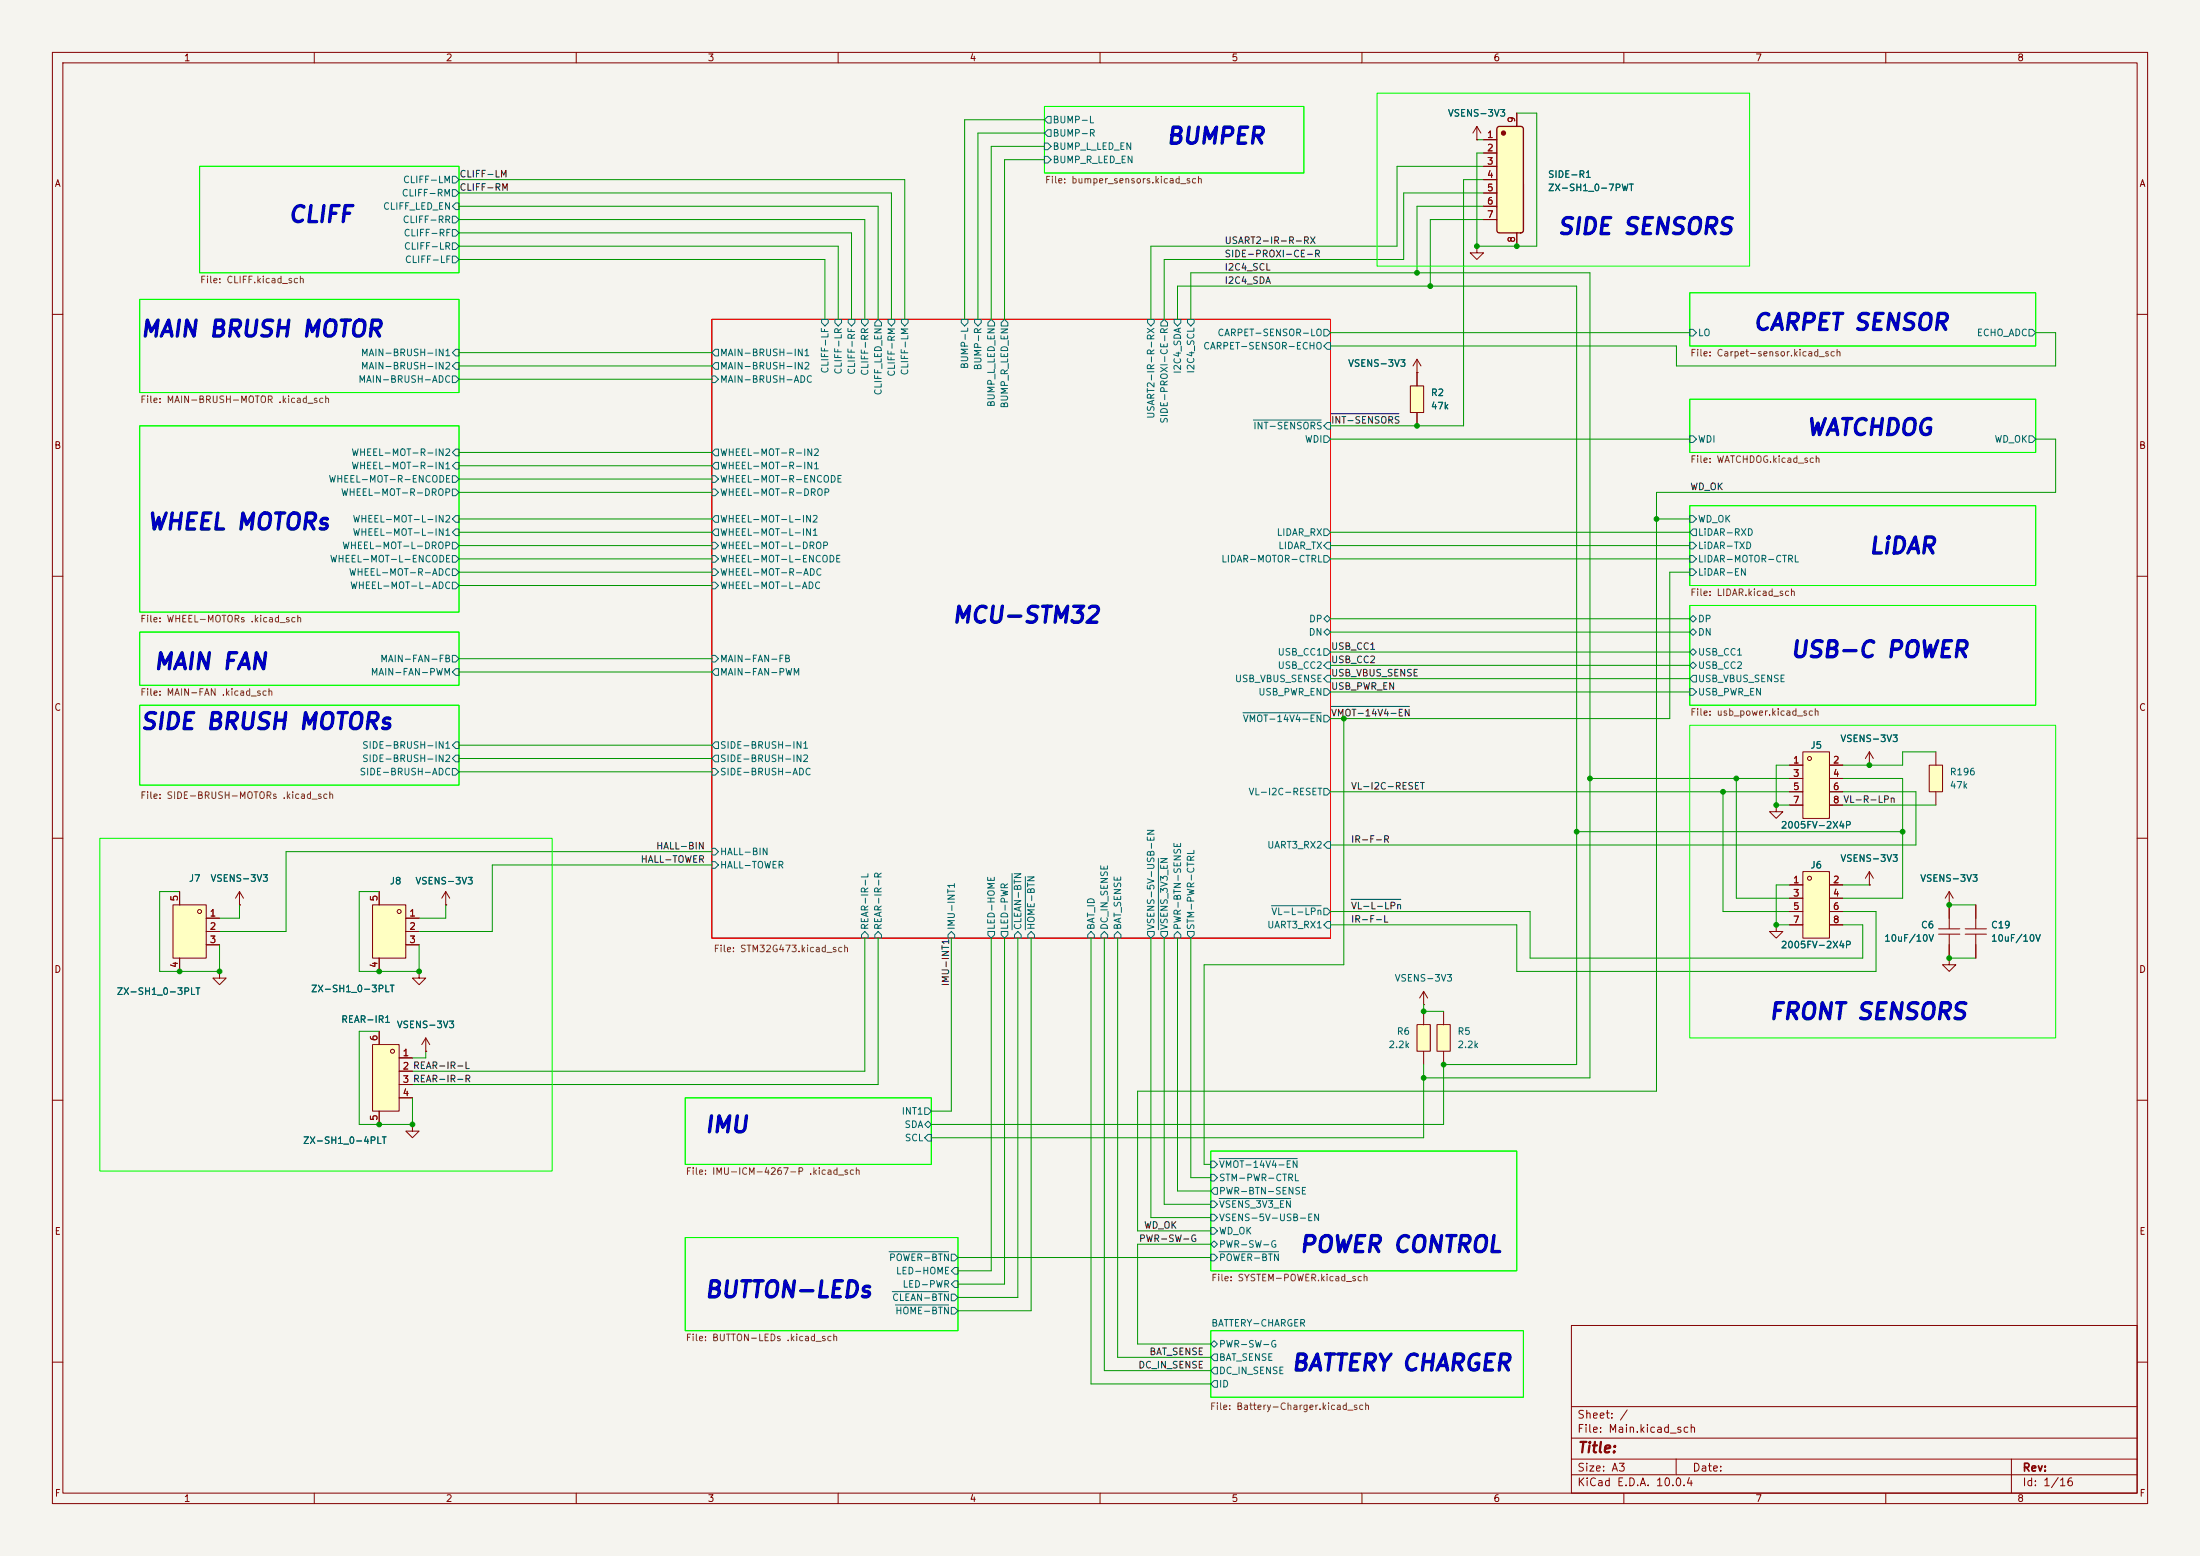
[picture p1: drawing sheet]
<svg xmlns="http://www.w3.org/2000/svg" width="420mm" height="297mm" viewBox="0 0 420 297" stroke-linecap="round" stroke-linejoin="round" font-family="sans-serif">
<path d="M0 0h420v297h-420z" fill="#f5f4ef" stroke="#f5f4ef" stroke-width=".19"/>
<g fill="none" stroke="#840000" stroke-width=".19">
<path d="M10 10h400v277h-400zM12 12h396v273h-396zM60 10v2M110 10v2M160 10v2M210 10v2M260 10v2M310 10v2M360 10v2M10 60h2M408 60h2M10 110h2"/>
<path d="M408 110h2M10 160h2M408 160h2M10 210h2M408 210h2M300 253h108v32h-108zM10 260h2M300 278.5h108M300 274.5h108M300 268.5h108M320 278.5v3M384 278.5v6.5"/>
<path d="M408 260h2M60 285v2M110 285v2M160 285v2M210 285v2M260 285v2M300 281.5h108M310 285v2M360 285v2"/>
</g>
<g fill="none" stroke="#0f0" stroke-width=".19">
<path d="M38.1 31.8h49.5v20.3h-49.5zM199.4 20.3h49.5v12.7h-49.5zM26.7 57.2h60.9v17.7h-60.9zM322.6 55.9h66v10.1h-66zM322.6 76.2h66v10.2h-66zM26.7 81.3h60.9v35.5h-60.9zM322.6 96.5h66v15.3h-66zM322.6 115.6h66v19h-66zM26.7 134.6h60.9v15.3h-60.9zM26.7 120.7h60.9v10.1h-60.9zM130.8 209.6h47v12.6h-47zM231.1 219.7h58.5v22.9h-58.5z"/>
<path d="M130.8 236.2h52.1v17.8h-52.1zM231.1 254h59.7v12.7h-59.7z"/>
</g>
<path d="M135.9 61h118.1v118.1h-118.1z" fill="none" stroke="#f00" stroke-width=".19"/>
<g fill="none" stroke="#006464" stroke-width=".19">
<path d="M86.4 33.7h.6l.6 .6-.6 .6h-.6zM86.4 36.2h.6l.6 .6-.6 .7h-.6zM87 38.7h.6v1.3h-.6l-.6-.6zM199.4 29.8h.6l.7 .7-.7 .6h-.6zM199.4 27.3h.6l.7 .6-.7 .7h-.6zM200 24.8h.7v1.2h-.7l-.6-.6zM200 22.2h.7v1.3h-.7l-.6-.6zM86.4 48.9h.6l.6 .6-.6 .7h-.6zM86.4 46.4h.6l.6 .6-.6 .6h-.6zM86.4 43.8h.6l.6 .7-.6 .6h-.6zM86.4 41.3h.6l.6 .6-.6 .6h-.6zM86.4 71.8h.6l.6 .6-.6 .6h-.6z"/>
<path d="M87 66.7h.6v1.2h-.6l-.6-.6zM87 69.2h.6v1.3h-.6l-.6-.6zM135.9 71.8h.6l.7 .6-.7 .6h-.6zM136.5 66.7h.7v1.2h-.7l-.6-.6zM136.5 69.2h.7v1.3h-.7l-.6-.6zM156.8 61h1.3v.6l-.6 .6-.7-.6zM159.4 61h1.3v.6l-.7 .6-.6-.6zM161.9 61h1.3v.6l-.6 .6-.7-.6zM164.5 61h1.2v.6l-.6 .6-.6-.6zM167.6 61l.7 .6v.6h-1.3v-.6zM169.5 61h1.3v.6l-.6 .6-.7-.6zM172.1 61h1.3v.6l-.7 .6-.6-.6z"/>
<path d="M183.5 61h1.3v.6l-.7 .6-.6-.6zM186.1 61h1.2v.6l-.6 .6-.6-.6zM189.2 61l.7 .6v.6h-1.3v-.6zM191.8 61l.6 .6v.6h-1.3v-.6zM219.1 61h1.2v.6l-.6 .6-.6-.6zM222.2 61l.7 .6v.6h-1.3v-.6zM224.2 61h1.2v.6l-.6 .6-.6-.6zM226.7 61h1.3v.6l-.7 .6-.6-.6zM252.7 62.9h.7l.6 .6-.6 .6h-.7zM253.4 65.4h.6v1.3h-.6l-.7-.7zM322.6 62.9h.6l.6 .6-.6 .6h-.6zM387.3 62.9h.7l.6 .6-.6 .6h-.7z"/>
<path d="M86.4 90.8h.6l.6 .6-.6 .7h-.6zM86.4 93.3h.6l.6 .7-.6 .6h-.6zM87 85.7h.6v1.3h-.6l-.6-.6zM87 88.3h.6v1.2h-.6l-.6-.6zM87 98.4h.6v1.3h-.6l-.6-.6zM135.9 90.8h.6l.7 .6-.7 .7h-.6zM135.9 93.3h.6l.7 .7-.7 .6h-.6zM136.5 85.7h.7v1.3h-.7l-.6-.6zM136.5 88.3h.7v1.2h-.7l-.6-.6zM136.5 98.4h.7v1.3h-.7l-.6-.6zM239.3 80.2h12.9M252.7 83.2h.7l.6 .6-.6 .7h-.7z"/>
<path d="M253.4 80.6h.6v1.3h-.6l-.7-.6zM322.6 83.2h.6l.6 .6-.6 .7h-.6zM322.6 98.4h.6l.6 .7-.6 .6h-.6zM387.3 83.2h.7l.6 .6-.6 .7h-.7zM86.4 106h.6l.6 .7-.6 .6h-.6zM86.4 108.6h.6l.6 .6-.6 .7h-.6zM86.4 111.1h.6l.6 .7-.6 .6h-.6zM86.4 103.5h.6l.6 .6-.6 .7h-.6zM87 101h.6v1.2h-.6l-.6-.6zM135.9 106h.6l.7 .7-.7 .6h-.6zM135.9 108.6h.6l.7 .6-.7 .7h-.6zM135.9 111.1h.6l.7 .7-.7 .6h-.6z"/>
<path d="M135.9 103.5h.6l.7 .6-.7 .7h-.6zM136.5 101h.7v1.2h-.7l-.6-.6zM252.7 106h.7l.6 .7-.6 .6h-.7zM252.7 101h.7l.6 .6-.6 .6h-.7zM252.7 118.1l.7-.6 .6 .6-.6 .6zM253.4 103.5h.6v1.3h-.6l-.7-.7zM322.6 118.1l.6-.6 .6 .6-.6 .6zM322.6 106h.6l.6 .7-.6 .6h-.6zM322.6 103.5h.6l.6 .6-.6 .7h-.6zM322.6 108.6h.6l.6 .6-.6 .7h-.6zM323.2 101h.6v1.2h-.6l-.6-.6zM86.4 125.1h.6l.6 .6-.6 .7h-.6z"/>
<path d="M87 127.6h.6v1.3h-.6l-.6-.6zM135.9 125.1h.6l.7 .6-.7 .7h-.6zM136.5 127.6h.7v1.3h-.7l-.6-.6zM237.3 136.1h14.9M252.7 136.5h.7l.6 .7-.6 .6h-.7zM252.7 120.7l.7-.7 .6 .7-.6 .6zM252.7 131.4h.7l.6 .7-.6 .6h-.7zM252.7 123.8h.7l.6 .7-.6 .6h-.7zM253.4 128.9h.6v1.3h-.6l-.7-.7zM253.4 126.4h.6v1.2h-.6l-.7-.6zM322.6 124.5l.6-.7 .6 .7-.6 .6zM322.6 131.4h.6l.6 .7-.6 .6h-.6z"/>
<path d="M322.6 120.7l.6-.7 .6 .7-.6 .6zM323.2 126.4l.6 .6-.6 .6-.6-.6zM323.2 128.9h.6v1.3h-.6l-.6-.7zM86.4 146.7h.6l.6 .6-.6 .7h-.6zM87 141.6h.6v1.3h-.6l-.6-.7zM87 144.1h.6v1.3h-.6l-.6-.6zM135.9 146.7h.6l.7 .6-.7 .7h-.6zM136.5 141.6h.7v1.3h-.7l-.6-.7zM136.5 144.1h.7v1.3h-.7l-.6-.6zM252.7 150.5h.7l.6 .6-.6 .7h-.7zM135.9 161.9h.6l.7 .7-.7 .6h-.6zM135.9 164.5h.6l.7 .6-.7 .6h-.6z"/>
<path d="M165.1 177.8l.6 .6v.7h-1.2v-.7zM167.6 177.8l.7 .6v.7h-1.3v-.7zM181.6 177.8l.6 .6v.7h-1.2v-.7zM188.6 177.8h1.3v.6l-.7 .7-.6-.7zM191.1 177.8h1.3v.6l-.6 .7-.7-.7zM193.2 166.7v10.8M194.3 177.8l.6 .6v.7h-1.2v-.7zM195.7 167.3v10.2M196.8 177.8l.7 .6v.7h-1.3v-.7zM208.3 177.8l.6 .6v.7h-1.3v-.7zM210.8 177.8l.7 .6v.7h-1.3v-.7zM213.4 177.8l.6 .6v.7h-1.3v-.7z"/>
<path d="M219.1 177.8h1.2v.6l-.6 .7-.6-.7zM221.1 163.8v13.7M221.6 177.8h1.3v.6l-.7 .7-.6-.7zM224.8 177.8l.6 .6v.7h-1.2v-.7zM226.7 177.8h1.3v.6l-.7 .7-.6-.7zM242.7 172.9h9.5M252.7 173.4h.7l.6 .6-.6 .6h-.7zM253.4 175.9h.6v1.3h-.6l-.7-.7zM253.4 160.7h.6v1.2h-.6l-.7-.6zM176.5 211.5h.7l.6 .6-.6 .6h-.7zM176.5 214.6l.7-.6 .6 .6-.6 .7zM177.2 216.5h.6v1.3h-.6l-.7-.6z"/>
<path d="M169.7 238.9h11.4M181.6 239.4h.6l.7 .6-.7 .7h-.6zM231.1 239.4h.7l.6 .6-.6 .7h-.7zM231.1 224.2h.7l.6 .6-.6 .6h-.7zM231.1 221.6h.7l.6 .6-.6 .7h-.7zM231.1 229.2h.7l.6 .7-.6 .6h-.7zM231.1 231.8h.7l.6 .6-.6 .6h-.7zM231.1 237.5l.7-.6 .6 .6-.6 .6zM231.1 234.3h.7l.6 .6-.6 .7h-.7zM231.8 226.7h.6v1.3h-.6l-.7-.7zM232.7 238.9h11.4M232.7 221.1h15"/>
<path d="M232.7 228.8h13.7M170.3 246.5h10.8M170.9 249.1h10.2M181.6 249.6h.6l.7 .6-.7 .6h-.6zM181.6 247h.6l.7 .6-.7 .7h-.6zM182.2 241.9h.7v1.3h-.7l-.6-.6zM182.2 244.5h.7v1.2h-.7l-.6-.6zM231.1 256.5l.7-.6 .6 .6-.6 .7zM231.8 258.4h.6v1.3h-.6l-.7-.6zM231.8 263.5h.6v1.3h-.6l-.7-.6zM231.8 261h.6v1.3h-.6l-.7-.7z"/>
</g>
<path d="M71.1 199.4h5.1v12.7h-5.1z" fill="#ffffc2"/>
<g fill="none" stroke="#840000" stroke-width=".19">
<path d="M71.1 199.4h5.1v12.7h-5.1zM72.4 196.9v2.5M72.4 212.1v2.5M76.2 201.9h2.5M76.2 204.5h2.5M76.2 207h2.5M76.2 209.6h2.5"/>
<circle cx="74.9" cy="200.7" r=".38"/>
</g>
<path d="M274.3 195.6h2.6v5.1h-2.6z" fill="#ffffc2"/>
<g fill="none" stroke="#840000" stroke-width=".19">
<path d="M45.7 172.7h.1M45.7 170.2l-.7 1.3M45.7 170.2l.8 1.3M45.7 170.2v2.5M85.1 172.7h.1M85.1 170.2l-.8 1.3M85.1 170.2l.8 1.3M85.1 170.2v2.5M271.8 191.8h.1M271.8 189.2l-.8 1.3M271.8 189.2l.7 1.3M271.8 189.2v2.6"/>
<path d="M274.3 195.6h2.6v5.1h-2.6zM275.6 193v2.6M275.6 200.7v2.5"/>
</g>
<path d="M33 172.7h6.4v10.2h-6.4z" fill="#ffffc2"/>
<g fill="none" stroke="#840000" stroke-width=".19">
<path d="M33 172.7h6.4v10.2h-6.4zM34.3 170.2v2.5M39.4 175.3h2.5M39.4 177.8h2.5M339.1 176.5v1.3h1.3l-1.3 1.3-1.3-1.3h1.3M339.1 176.5h.1M34.3 182.9v2.5M39.4 180.3h2.5"/>
<circle cx="38.1" cy="174" r=".38"/>
</g>
<path d="M269.2 73.7h2.6v5h-2.6z" fill="#ffffc2"/>
<path d="M269.2 73.7h2.6v5h-2.6zM270.5 71.1v2.6M270.5 78.7v2.6M339.1 153.7v1.2h1.3l-1.3 1.3-1.3-1.3h1.3M339.1 153.7h.1M41.9 185.4v1.3h1.3l-1.3 1.3-1.3-1.3h1.3M41.9 185.4h.1" fill="none" stroke="#840000" stroke-width=".19"/>
<path d="M344.2 143.5h5v12.7h-5z" fill="#ffffc2"/>
<g fill="none" stroke="#840000" stroke-width=".19">
<path d="M341.6 146.1h2.6M341.6 148.6h2.6M341.6 151.1h2.6M341.6 153.7h2.6M344.2 143.5h5v12.7h-5zM349.2 146.1h2.6M349.2 148.6h2.6M349.2 151.1h2.6M349.2 153.7h2.6"/>
<circle cx="345.4" cy="144.8" r=".38"/>
</g>
<path d="M71.1 172.7h6.4v10.2h-6.4z" fill="#ffffc2"/>
<g fill="none" stroke="#840000" stroke-width=".19">
<path d="M356.9 146.1h.1M356.9 143.5l-.8 1.3M356.9 143.5l.7 1.3M356.9 143.5v2.6M71.1 172.7h6.4v10.2h-6.4zM72.4 170.2v2.5M77.5 175.3h2.5M77.5 177.8h2.5M72.4 182.9v2.5M77.5 180.3h2.5"/>
<circle cx="76.2" cy="174" r=".38"/>
</g>
<path d="M344.2 166.4h5v12.7h-5z" fill="#ffffc2"/>
<g fill="none" stroke="#840000" stroke-width=".19">
<path d="M341.6 168.9h2.6M341.6 171.5h2.6M341.6 174h2.6M341.6 176.5h2.6M344.2 166.4h5v12.7h-5zM349.2 168.9h2.6M349.2 171.5h2.6M349.2 174h2.6M349.2 176.5h2.6M356.9 168.9h.1M356.9 166.4l-.8 1.2M356.9 166.4l.7 1.2"/>
<path d="M356.9 166.4v2.5M375.2 177.3h4M375.2 178.3h4M377.2 172.7v4.6M377.2 178.3v4.6"/>
<circle cx="345.4" cy="167.6" r=".38"/>
</g>
<path d="M285.9 24.3l.3-.2h4.1l.3 .1 .2 .3v19.4a.51 .51 0 0 1-.5 .6h-4l-.3-.1-.2-.4-.1-19.4z" fill="#ffffc2"/>
<circle cx="287" cy="25.4" r=".38" fill="#840000" stroke="#840000" stroke-width=".25"/>
<path d="M285.9 24.3l.3-.2h4.1l.3 .1 .2 .3v19.4a.51 .51 0 0 1-.5 .6h-4l-.3-.1-.2-.4-.1-19.4z" fill="none" stroke="#840000" stroke-width=".25"/>
<g fill="none" stroke="#840000" stroke-width=".19">
<path d="M281.9 26.7h.1M281.9 24.1l-.7 1.3M281.9 24.1l.8 1.3M281.9 24.1v2.6M283.2 26.7h2.5M283.2 29.2h2.5M283.2 31.8h2.5M283.2 34.3h2.5M283.2 36.8h2.5M283.2 39.4h2.5M289.6 21.6v2.5M283.2 41.9h2.5"/>
<path d="M289.6 44.5v2.5M270.5 71.1h.1M270.5 68.6l-.8 1.3M270.5 68.6l.8 1.3M270.5 68.6v2.5M80 185.4v1.3h1.3l-1.3 1.3-1.3-1.3h1.3M80 185.4h.1"/>
</g>
<path d="M270.5 195.6h2.5v5.1h-2.5z" fill="#ffffc2"/>
<g fill="none" stroke="#840000" stroke-width=".19">
<path d="M281.9 47v1.3h1.3l-1.3 1.2-1.2-1.2h1.2M281.9 47h.1M370.1 177.3h4M370.1 178.3h4M372.1 172.7v4.6M372.1 178.3v4.6M81.3 198.1l-.8 1.3M81.3 198.1l.7 1.3M81.3 198.1v2.6M270.5 195.6h2.5v5.1h-2.5zM271.8 193v2.6M372.1 182.9v1.3h1.3l-1.3 1.2-1.3-1.2h1.3"/>
<path d="M372.1 182.9h.1M78.7 214.6v1.3h1.3l-1.3 1.3-1.2-1.3h1.2M78.7 214.6h.1M81.3 200.7h.1M271.8 200.7v2.5"/>
</g>
<path d="M368.3 146.1h2.5v5h-2.5z" fill="#ffffc2"/>
<g fill="none" stroke="#840000" stroke-width=".19">
<path d="M281.9 26.7h.1M283.2 26.7h2.5M283.2 29.2h2.5M283.2 31.8h2.5M283.2 34.3h2.5M283.2 36.8h2.5M283.2 39.4h2.5M289.6 21.6v2.5M281.9 47h.1M283.2 41.9h2.5M289.6 44.5v2.5M270.5 71.1h.1"/>
<path d="M270.5 71.1v2.6M270.5 78.7v2.6M339.1 153.7h.1M341.6 146.1h2.6M341.6 148.6h2.6M341.6 151.1h2.6M341.6 153.7h2.6M349.2 146.1h2.6M349.2 148.6h2.6M349.2 151.1h2.6M349.2 153.7h2.6M356.9 146.1h.1"/>
<path d="M368.3 146.1h2.5v5h-2.5zM369.6 143.5v2.6M369.6 151.1v2.6M34.3 170.2v2.5M39.4 175.3h2.5M39.4 177.8h2.5M45.7 172.7h.1M72.4 170.2v2.5M77.5 175.3h2.5M77.5 177.8h2.5M85.1 172.7h.1M339.1 176.5h.1"/>
<path d="M341.6 168.9h2.6M341.6 171.5h2.6M341.6 174h2.6M341.6 176.5h2.6M349.2 168.9h2.6M349.2 171.5h2.6M349.2 174h2.6M349.2 176.5h2.6M356.9 168.9h.1M372.1 172.7h.1M372.1 170.2l-.8 1.3M372.1 170.2l.8 1.3"/>
<path d="M372.1 170.2v5.1M377.2 172.7v2.6M34.3 182.9v2.5M39.4 180.3h2.5M41.9 185.4h.1M72.4 182.9v2.5M72.4 196.9v2.5M77.5 180.3h2.5M80 185.4h.1M372.1 182.9h.1M372.1 180.3v2.6M377.2 180.3v2.6"/>
<path d="M72.4 212.1v2.5M76.2 201.9h2.5M76.2 204.5h2.5M76.2 207h2.5M76.2 209.6h2.5M78.7 214.6h.1M81.3 200.7h.1"/>
</g>
<path d="M254.1 79h13M254.1 134.8h15M257.9 171.7h9.5" fill="none" stroke="#0f0f0f" stroke-width=".19"/>
<g fill="none" stroke="#009600" stroke-width=".19">
<path d="M87.6 39.4h80v21.6M87.6 36.8h82.6v24.2M87.6 34.3h85.1v26.7M199.4 30.5h-7.6v30.5M199.4 27.9h-10.2v33.1M199.4 25.4h-12.7v35.6M199.4 22.9h-15.3v38.1M281.9 26.7h1.3M283.2 36.8h-15.2v12.7h-45.8v11.5M283.2 31.8h-16.5v15.2h-47v14M283.2 39.4h-12.7v12.7M283.2 34.3h-3.8v47h-25.4"/>
<path d="M289.6 21.6h3.8v25.4h-11.5v-17.8h1.3M87.6 49.5h69.9v11.5M87.6 47h72.4v14M87.6 41.9h77.5v19.1M87.6 44.5h75v16.5M283.2 41.9h-10.2v12.7M87.6 69.9h48.3M87.6 72.4h48.3M87.6 67.3h48.3M224.8 61v-6.4h76.2v148.6h-25.4v11.4h-97.8M227.3 61v-8.9h76.2v153.6h-31.7M254 63.5h68.6"/>
<path d="M388.6 63.5h3.8v6.4h-72.4v-3.9h-66M87.6 86.4h48.3M87.6 91.4h48.3M87.6 88.9h48.3M87.6 94h48.3M87.6 99.1h48.3M254 83.8h68.6M316.2 99.1h6.4M388.6 83.8h3.8v10.2h-76.2v114.3h-99v26.6h13.9M87.6 101.6h48.3M87.6 104.1h48.3M87.6 109.2h48.3"/>
<path d="M87.6 106.7h48.3M87.6 111.8h48.3M254 101.6h68.6M254 104.1h68.6M254 106.7h68.6M254 118.1h68.6M322.6 109.2h-3.8v28h-64.8M87.6 125.7h48.3M87.6 128.3h48.3M254 127h68.6M254 129.5h68.6M254 120.7h68.6"/>
<path d="M254 124.5h68.6M254 132.1h68.6M256.5 137.2v47h-26.6v38h1.2M87.6 147.3h48.3M87.6 142.2h48.3M87.6 144.8h48.3M254 151.1h87.6M301 158.8h62.2M303.5 148.6h38.1M328.9 151.1v22.9h12.7M331.5 148.6v22.9h10.1M341.6 146.1h-2.5v7.6h2.5"/>
<path d="M351.8 151.1h14v10.2h-111.8M351.8 153.7h17.8M351.8 148.6h11.4v22.9h-11.4M369.6 143.5h-6.4v2.6h-11.4M34.3 170.2h-3.8v15.2h11.4v-5.1M45.7 172.7v2.6h-3.8M72.4 170.2h-3.8v15.2h11.4v-5.1M85.1 172.7v2.6h-5.1M135.9 165.1h-41.9v12.7h-14M135.9 162.6h-81.3v15.2h-12.7M165.1 179.1v25.4h-86.4M167.6 179.1v27.9h-88.9"/>
<path d="M181.6 179.1v33h-3.8M189.2 179.1v63.5h-6.3M191.8 179.1v66h-8.9M194.3 179.1v68.5h-11.4M196.8 179.1v71.1h-13.9M208.3 179.1v85.1h22.8M210.8 179.1v82.5h20.3M213.4 179.1v80h17.7M219.7 179.1v53.3h11.4M222.2 179.1v50.8h8.9M224.8 179.1v48.2h6.3M227.3 179.1v45.7h3.8"/>
<path d="M254 174h38.1v8.9h63.5v-6.4h-3.8M341.6 168.9h-2.5v7.6h2.5M351.8 174h6.3v11.4h-68.5v-8.9h-35.6M351.8 168.9h5.1M372.1 172.7h5.1M72.4 196.9h-3.8v17.7h10.1v-5M271.8 191.8v1.2h3.8M372.1 182.9h5.1M81.3 200.7v1.2h-2.6M271.8 203.2v14h-94M231.1 237.5h-13.9v19h13.9M182.9 240h48.2"/>
</g>
<path d="M262.9 17.8h71.1v33h-71.1zM322.6 138.4h69.8v59.7h-69.8zM19 160h86.4v63.5h-86.4z" fill="none" stroke="#0f0" stroke-width=".19"/>
<g fill="#009600" stroke="#009600" stroke-width=".19">
<circle cx="80" cy="185.4" r=".46"/>
<circle cx="72.4" cy="185.4" r=".46"/>
<circle cx="270.5" cy="52.1" r=".46"/>
<circle cx="270.5" cy="81.3" r=".46"/>
<circle cx="72.4" cy="214.6" r=".46"/>
<circle cx="34.3" cy="185.4" r=".46"/>
<circle cx="41.9" cy="185.4" r=".46"/>
<circle cx="78.7" cy="214.6" r=".46"/>
<circle cx="316.2" cy="99.1" r=".46"/>
<circle cx="339.1" cy="176.5" r=".46"/>
<circle cx="356.9" cy="146.1" r=".46"/>
<circle cx="363.2" cy="158.8" r=".46"/>
<circle cx="372.1" cy="172.7" r=".46"/>
<circle cx="372.1" cy="182.9" r=".46"/>
<circle cx="271.8" cy="205.7" r=".46"/>
<circle cx="256.5" cy="137.2" r=".46"/>
<circle cx="271.8" cy="193" r=".46"/>
<circle cx="275.6" cy="203.2" r=".46"/>
<circle cx="303.5" cy="148.6" r=".46"/>
<circle cx="301" cy="158.8" r=".46"/>
<circle cx="281.9" cy="47" r=".46"/>
<circle cx="289.6" cy="47" r=".46"/>
<circle cx="273" cy="54.6" r=".46"/>
<circle cx="331.5" cy="148.6" r=".46"/>
<circle cx="339.1" cy="153.7" r=".46"/>
<circle cx="328.9" cy="151.1" r=".46"/>
</g>
<g font-size="3.1" fill="#0000c2">
<text x="222.4" y="28.2">BUMPER</text>
<text x="54.8" y="43.2">CLIFF</text>
<text x="297.1" y="45.5">SIDE SENSORS</text>
<text x="26.6" y="65.1">MAIN BRUSH MOTOR</text>
<text x="334.4" y="63.8">CARPET SENSOR</text>
<text x="344.6" y="83.9">WATCHDOG</text>
<text x="27.9" y="101.9">WHEEL MOTORs</text>
<text x="356.5" y="106.5">LiDAR</text>
<text x="181.5" y="119.7">MCU-STM32</text>
<text x="29.1" y="128.6">MAIN FAN</text>
<text x="341.6" y="126.3">USB-C POWER</text>
<text x="26.6" y="140">SIDE BRUSH MOTORs</text>
<text x="337.5" y="195.4">FRONT SENSORS</text>
<text x="134.3" y="217">IMU</text>
<text x="247.8" y="239.8">POWER CONTROL</text>
<text x="134.3" y="248.5">BUTTON-LEDs</text>
<text x="246.3" y="262.4">BATTERY CHARGER</text>
</g>
<text font-size="2" fill="#840000" x="301" y="277.8">Title:</text>
<g font-size="1.5" fill="#840000">
<text x="301" y="273.8">File: Main.kicad_sch</text>
<text x="301" y="271.1">Sheet: /</text>
<text x="301" y="281.2">Size: A3</text>
<text x="323" y="281.2">Date:</text>
<text x="386" y="281.2">Rev:</text>
<text x="301" y="284">KiCad E.D.A. 10.0.4</text>
<text x="386" y="284">Id: 1/16</text>
</g>
<g font-size="1.3" fill="#840000">
<text x="35" y="12">1</text>
<text x="85" y="12">2</text>
<text x="135" y="12">3</text>
<text x="185" y="12">4</text>
<text x="235" y="12">5</text>
<text x="285" y="12">6</text>
<text x="335" y="12">7</text>
<text x="385" y="12">8</text>
<text x="10.3" y="36">A</text>
<text x="408.3" y="36">A</text>
<text x="10.3" y="86">B</text>
<text x="408.2" y="86">B</text>
<text x="10.3" y="136">C</text>
<text x="408.2" y="136">C</text>
<text x="10.3" y="186">D</text>
<text x="408.2" y="186">D</text>
<text x="10.3" y="236">E</text>
<text x="408.3" y="236">E</text>
<text x="10.3" y="286">F</text>
<text x="35" y="287">1</text>
<text x="85" y="287">2</text>
<text x="135" y="287">3</text>
<text x="185" y="287">4</text>
<text x="235" y="287">5</text>
<text x="285" y="287">6</text>
<text x="335" y="287">7</text>
<text x="385" y="287">8</text>
<text x="408.3" y="286">F</text>
</g>
<g font-size="1.3" fill="#006464">
<text x="200.9" y="23.8">BUMP-L</text>
<text x="276.3" y="22.6">VSENS-3V3</text>
<text x="200.9" y="28.9">BUMP_L_LED_EN</text>
<text x="200.9" y="26.4">BUMP-R</text>
<text x="76.8" y="35.3">CLIFF-LM</text>
<text x="200.9" y="31.5">BUMP_R_LED_EN</text>
<text x="295.4" y="34.2">SIDE-R1</text>
<text x="73" y="40.3">CLIFF_LED_EN</text>
<text x="76.6" y="37.8">CLIFF-RM</text>
<text x="295.4" y="36.8">ZX-SH1_0-7PWT</text>
<text x="76.8" y="42.9">CLIFF-RR</text>
<text x="77" y="45.4">CLIFF-RF</text>
<text x="77" y="48">CLIFF-LR</text>
<text x="77.2" y="50.5">CLIFF-LF</text>
<text x="232.3" y="64.5">CARPET-SENSOR-LO</text>
<text x="324" y="64.5">LO</text>
<text x="377.3" y="64.5">ECHO_ADC</text>
<text x="68.8" y="68.3">MAIN-BRUSH-IN1</text>
<text x="68.8" y="70.8">MAIN-BRUSH-IN2</text>
<text x="137.4" y="68.3">MAIN-BRUSH-IN1</text>
<text x="137.4" y="70.8">MAIN-BRUSH-IN2</text>
<text x="158.5" y="71.4" transform="rotate(-90 158.5 71.4)">CLIFF-LF</text>
<text x="161" y="71.6" transform="rotate(-90 161 71.6)">CLIFF-LR</text>
<text x="163.5" y="71.6" transform="rotate(-90 163.5 71.6)">CLIFF-RF</text>
<text x="166.1" y="71.8" transform="rotate(-90 166.1 71.8)">CLIFF-RR</text>
<text x="171.2" y="72" transform="rotate(-90 171.2 72)">CLIFF-RM</text>
<text x="173.7" y="71.8" transform="rotate(-90 173.7 71.8)">CLIFF-LM</text>
<text x="185.1" y="70.5" transform="rotate(-90 185.1 70.5)">BUMP-L</text>
<text x="187.7" y="70.8" transform="rotate(-90 187.7 70.8)">BUMP-R</text>
<text x="225.8" y="71.5" transform="rotate(-90 225.8 71.5)">I2C4_SDA</text>
<text x="228.3" y="71.4" transform="rotate(-90 228.3 71.4)">I2C4_SCL</text>
<text x="229.6" y="67">CARPET-SENSOR-ECHO</text>
<text x="257.3" y="70.3">VSENS-3V3</text>
<text x="68.3" y="73.4">MAIN-BRUSH-ADC</text>
<text x="137.4" y="73.4">MAIN-BRUSH-ADC</text>
<text x="168.6" y="75.6" transform="rotate(-90 168.6 75.6)">CLIFF_LED_EN</text>
<text x="190.2" y="77.8" transform="rotate(-90 190.2 77.8)">BUMP_L_LED_EN</text>
<text x="273.1" y="75.9">R2</text>
<text x="192.7" y="78" transform="rotate(-90 192.7 78)">BUMP_R_LED_EN</text>
<text x="220.7" y="80" transform="rotate(-90 220.7 80)">USART2-IR-R-RX</text>
<text x="223.2" y="80.9" transform="rotate(-90 223.2 80.9)">SIDE-PROXI-CE-R</text>
<text x="239.2" y="82.3">INT-SENSORS</text>
<text x="273.1" y="78.4">47k</text>
<text x="67" y="87.3">WHEEL-MOT-R-IN2</text>
<text x="67" y="89.9">WHEEL-MOT-R-IN1</text>
<text x="137.4" y="87.3">WHEEL-MOT-R-IN2</text>
<text x="137.4" y="89.9">WHEEL-MOT-R-IN1</text>
<text x="249" y="84.8">WDI</text>
<text x="324" y="84.8">WDI</text>
<text x="380.7" y="84.8">WD_OK</text>
<text x="62.6" y="92.4">WHEEL-MOT-R-ENCODE</text>
<text x="65" y="95">WHEEL-MOT-R-DROP</text>
<text x="137.4" y="92.4">WHEEL-MOT-R-ENCODE</text>
<text x="137.4" y="95">WHEEL-MOT-R-DROP</text>
<text x="67.2" y="100">WHEEL-MOT-L-IN2</text>
<text x="137.4" y="100">WHEEL-MOT-L-IN2</text>
<text x="324" y="100">WD_OK</text>
<text x="62.9" y="107.7">WHEEL-MOT-L-ENCODE</text>
<text x="65.2" y="105.1">WHEEL-MOT-L-DROP</text>
<text x="67.2" y="102.6">WHEEL-MOT-L-IN1</text>
<text x="137.4" y="102.6">WHEEL-MOT-L-IN1</text>
<text x="137.4" y="107.7">WHEEL-MOT-L-ENCODE</text>
<text x="137.4" y="105.1">WHEEL-MOT-L-DROP</text>
<text x="233" y="107.7">LIDAR-MOTOR-CTRL</text>
<text x="243.6" y="102.6">LIDAR_RX</text>
<text x="243.9" y="105.1">LIDAR_TX</text>
<text x="324" y="107.7">LIDAR-MOTOR-CTRL</text>
<text x="324" y="102.6">LiDAR-RXD</text>
<text x="324" y="105.1">LiDAR-TXD</text>
<text x="66.5" y="110.2">WHEEL-MOT-R-ADC</text>
<text x="66.7" y="112.7">WHEEL-MOT-L-ADC</text>
<text x="137.4" y="110.2">WHEEL-MOT-R-ADC</text>
<text x="137.4" y="112.7">WHEEL-MOT-L-ADC</text>
<text x="324" y="110.2">LiDAR-EN</text>
<text x="249.8" y="119.1">DP</text>
<text x="324" y="119.1">DP</text>
<text x="243.8" y="125.4">USB_CC1</text>
<text x="249.7" y="121.6">DN</text>
<text x="324" y="125.4">USB_CC1</text>
<text x="324" y="121.6">DN</text>
<text x="70.7" y="129.2">MAIN-FAN-PWM</text>
<text x="72.5" y="126.7">MAIN-FAN-FB</text>
<text x="137.4" y="129.2">MAIN-FAN-PWM</text>
<text x="137.4" y="126.7">MAIN-FAN-FB</text>
<text x="235.6" y="130.5">USB_VBUS_SENSE</text>
<text x="243.8" y="128">USB_CC2</text>
<text x="324" y="128">USB_CC2</text>
<text x="324" y="130.5">USB_VBUS_SENSE</text>
<text x="240.1" y="133.1">USB_PWR_EN</text>
<text x="324" y="133.1">USB_PWR_EN</text>
<text x="69" y="143.2">SIDE-BRUSH-IN1</text>
<text x="137.4" y="143.2">SIDE-BRUSH-IN1</text>
<text x="237.2" y="138.1">VMOT-14V4-EN</text>
<text x="345.5" y="143.2">J5</text>
<text x="351.2" y="141.9">VSENS-3V3</text>
<text x="68.5" y="148.3">SIDE-BRUSH-ADC</text>
<text x="69" y="145.8">SIDE-BRUSH-IN2</text>
<text x="137.4" y="148.3">SIDE-BRUSH-ADC</text>
<text x="137.4" y="145.8">SIDE-BRUSH-IN2</text>
<text x="372.1" y="148.3">R196</text>
<text x="238.2" y="152.1">VL-I2C-RESET</text>
<text x="372.1" y="150.8">47k</text>
<text x="339.9" y="158.5">2005FV-2X4P</text>
<text x="137.4" y="163.5">HALL-BIN</text>
<text x="137.4" y="166.1">HALL-TOWER</text>
<text x="241.8" y="162.3">UART3_RX2</text>
<text x="345.5" y="166.1">J6</text>
<text x="351.2" y="164.8">VSENS-3V3</text>
<text x="36" y="168.6">J7</text>
<text x="40.1" y="168.6">VSENS-3V3</text>
<text x="74.3" y="169.1">J8</text>
<text x="79.2" y="169.1">VSENS-3V3</text>
<text x="366.5" y="168.6">VSENS-3V3</text>
<text x="166.1" y="177.6" transform="rotate(-90 166.1 177.6)">REAR-IR-L</text>
<text x="168.6" y="177.6" transform="rotate(-90 168.6 177.6)">REAR-IR-R</text>
<text x="182.6" y="177.6" transform="rotate(-90 182.6 177.6)">IMU-INT1</text>
<text x="190.2" y="177.6" transform="rotate(-90 190.2 177.6)">LED-HOME</text>
<text x="192.7" y="177.6" transform="rotate(-90 192.7 177.6)">LED-PWR</text>
<text x="195.3" y="177.6" transform="rotate(-90 195.3 177.6)">CLEAN-BTN</text>
<text x="197.8" y="177.6" transform="rotate(-90 197.8 177.6)">HOME-BTN</text>
<text x="209.3" y="177.6" transform="rotate(-90 209.3 177.6)">BAT_ID</text>
<text x="211.8" y="177.6" transform="rotate(-90 211.8 177.6)">DC_IN_SENSE</text>
<text x="214.3" y="177.6" transform="rotate(-90 214.3 177.6)">BAT_SENSE</text>
<text x="220.7" y="177.6" transform="rotate(-90 220.7 177.6)">VSENS-5V-USB-EN</text>
<text x="223.2" y="177.6" transform="rotate(-90 223.2 177.6)">VSENS_3V3_EN</text>
<text x="225.8" y="177.6" transform="rotate(-90 225.8 177.6)">PWR-BTN-SENSE</text>
<text x="228.3" y="177.6" transform="rotate(-90 228.3 177.6)">STM-PWR-CTRL</text>
<text x="241.8" y="177.5">UART3_RX1</text>
<text x="242.6" y="175">VL-L-LPn</text>
<text x="366.6" y="177.5">C6</text>
<text x="380" y="177.5">C19</text>
<text x="339.9" y="181.3">2005FV-2X4P</text>
<text x="359.6" y="180">10uF/10V</text>
<text x="380" y="180">10uF/10V</text>
<text x="22.2" y="190.2">ZX-SH1_0-3PLT</text>
<text x="59.3" y="189.7">ZX-SH1_0-3PLT</text>
<text x="266.1" y="187.7">VSENS-3V3</text>
<text x="65" y="195.5">REAR-IR1</text>
<text x="75.6" y="196.6">VSENS-3V3</text>
<text x="266.5" y="197.8">R6</text>
<text x="278.1" y="197.8">R5</text>
<text x="265" y="200.4">2.2k</text>
<text x="278.1" y="200.4">2.2k</text>
<text x="172" y="213.1">INT1</text>
<text x="172.6" y="215.6">SDA</text>
<text x="57.7" y="218.6">ZX-SH1_0-4PLT</text>
<text x="172.6" y="218.1">SCL</text>
<text x="232.6" y="225.8">STM-PWR-CTRL</text>
<text x="232.6" y="223.2">VMOT-14V4-EN</text>
<text x="232.6" y="228.3">PWR-BTN-SENSE</text>
<text x="232.6" y="230.8">VSENS_3V3_EN</text>
<text x="232.6" y="233.4">VSENS-5V-USB-EN</text>
<text x="232.6" y="238.5">PWR-SW-G</text>
<text x="232.6" y="235.9">WD_OK</text>
<text x="169.6" y="241">POWER-BTN</text>
<text x="170.9" y="243.5">LED-HOME</text>
<text x="232.6" y="241">POWER-BTN</text>
<text x="170.2" y="248.6">CLEAN-BTN</text>
<text x="170.8" y="251.2">HOME-BTN</text>
<text x="172.2" y="246.1">LED-PWR</text>
<text x="231.1" y="253.5">BATTERY-CHARGER</text>
<text x="232.6" y="257.5">PWR-SW-G</text>
<text x="232.6" y="262.6">DC_IN_SENSE</text>
<text x="232.6" y="260.1">BAT_SENSE</text>
<text x="232.6" y="265.1">ID</text>
</g>
<g font-size="1.3" fill="#a90000">
<text x="289.5" y="23.6" transform="rotate(-90 289.5 23.6)">9</text>
<text x="283.8" y="26.6">1</text>
<text x="283.8" y="29.2">2</text>
<text x="283.8" y="31.7">3</text>
<text x="283.8" y="34.3">4</text>
<text x="283.8" y="36.8">5</text>
<text x="283.8" y="39.3">6</text>
<text x="283.8" y="41.9">7</text>
<text x="289.5" y="46.4" transform="rotate(-90 289.5 46.4)">8</text>
<text x="342.2" y="146">1</text>
<text x="342.2" y="148.6">3</text>
<text x="349.8" y="146">2</text>
<text x="349.8" y="148.6">4</text>
<text x="342.2" y="151.1">5</text>
<text x="342.2" y="153.6">7</text>
<text x="349.8" y="151.1">6</text>
<text x="349.8" y="153.6">8 VL-R-LPn</text>
<text x="349.8" y="153.6">8</text>
<text x="34.3" y="172.2" transform="rotate(-90 34.3 172.2)">5</text>
<text x="72.4" y="172.2" transform="rotate(-90 72.4 172.2)">5</text>
<text x="342.2" y="168.9">1</text>
<text x="342.2" y="171.4">3</text>
<text x="342.2" y="174">5</text>
<text x="349.8" y="168.9">2</text>
<text x="349.8" y="171.4">4</text>
<text x="349.8" y="174">6</text>
<text x="39.9" y="175.2">1</text>
<text x="39.9" y="177.8">2</text>
<text x="78" y="175.2">1</text>
<text x="78" y="177.8">2</text>
<text x="342.2" y="176.5">7</text>
<text x="349.8" y="176.5">8</text>
<text x="34.3" y="184.9" transform="rotate(-90 34.3 184.9)">4</text>
<text x="39.9" y="180.3">3</text>
<text x="72.4" y="184.9" transform="rotate(-90 72.4 184.9)">4</text>
<text x="78" y="180.3">3</text>
<text x="72.4" y="198.8" transform="rotate(-90 72.4 198.8)">6</text>
<text x="76.8" y="201.9">1</text>
<text x="76.8" y="204.4">2 REAR-IR-L</text>
<text x="76.8" y="207">3 REAR-IR-R</text>
<text x="76.8" y="209.5">4</text>
<text x="76.8" y="204.4">2</text>
<text x="76.8" y="207">3</text>
<text x="72.4" y="214.1" transform="rotate(-90 72.4 214.1)">5</text>
</g>
<g font-size="1.3" fill="#0f0f0f">
<text x="87.6" y="34.2">CLIFF-LM</text>
<text x="87.6" y="36.7">CLIFF-RM</text>
<text x="233.7" y="46.9">USART2-IR-R-RX</text>
<text x="233.7" y="49.4">SIDE-PROXI-CE-R</text>
<text x="233.7" y="51.9">I2C4_SCL</text>
<text x="233.7" y="54.5">I2C4_SDA</text>
<text x="254" y="81.2">INT-SENSORS</text>
<text x="322.6" y="93.9">WD_OK</text>
<text x="254" y="124.3">USB_CC1</text>
<text x="254" y="132">USB_PWR_EN</text>
<text x="254" y="129.4">USB_VBUS_SENSE</text>
<text x="254" y="126.9">USB_CC2</text>
<text x="254" y="137">VMOT-14V4-EN</text>
<text x="257.8" y="151">VL-I2C-RESET</text>
<text x="257.8" y="161.2">IR-F-R</text>
<text x="122.2" y="165">HALL-TOWER</text>
<text x="125.2" y="162.4">HALL-BIN</text>
<text x="257.8" y="173.9">VL-L-LPn</text>
<text x="257.8" y="176.4">IR-F-L</text>
<text x="181.5" y="188.3" transform="rotate(-90 181.5 188.3)">IMU-INT1</text>
<text x="217.3" y="237.4">PWR-SW-G</text>
<text x="218.3" y="234.8">WD_OK</text>
<text x="217.2" y="261.5">DC_IN_SENSE</text>
<text x="219.3" y="259">BAT_SENSE</text>
</g>
<g font-size="1.3" fill="#725600">
<text x="199.4" y="35.3">File: bumper_sensors.kicad_sch</text>
<text x="38.1" y="54.4">File: CLIFF.kicad_sch</text>
<text x="322.6" y="68.3">File: Carpet-sensor.kicad_sch</text>
<text x="26.7" y="77.2">File: MAIN-BRUSH-MOTOR .kicad_sch</text>
<text x="322.6" y="88.7">File: WATCHDOG.kicad_sch</text>
<text x="26.7" y="119.1">File: WHEEL-MOTORs .kicad_sch</text>
<text x="322.6" y="114.1">File: LIDAR.kicad_sch</text>
<text x="26.7" y="133.1">File: MAIN-FAN .kicad_sch</text>
<text x="322.6" y="136.9">File: usb_power.kicad_sch</text>
<text x="26.7" y="152.8">File: SIDE-BRUSH-MOTORs .kicad_sch</text>
<text x="136.1" y="182.1">File: STM32G473.kicad_sch</text>
<text x="130.8" y="224.5">File: IMU-ICM-4267-P .kicad_sch</text>
<text x="231.1" y="244.9">File: SYSTEM-POWER.kicad_sch</text>
<text x="130.8" y="256.3">File: BUTTON-LEDs .kicad_sch</text>
<text x="230.9" y="269.4">File: Battery-Charger.kicad_sch</text>
</g>
</svg>
